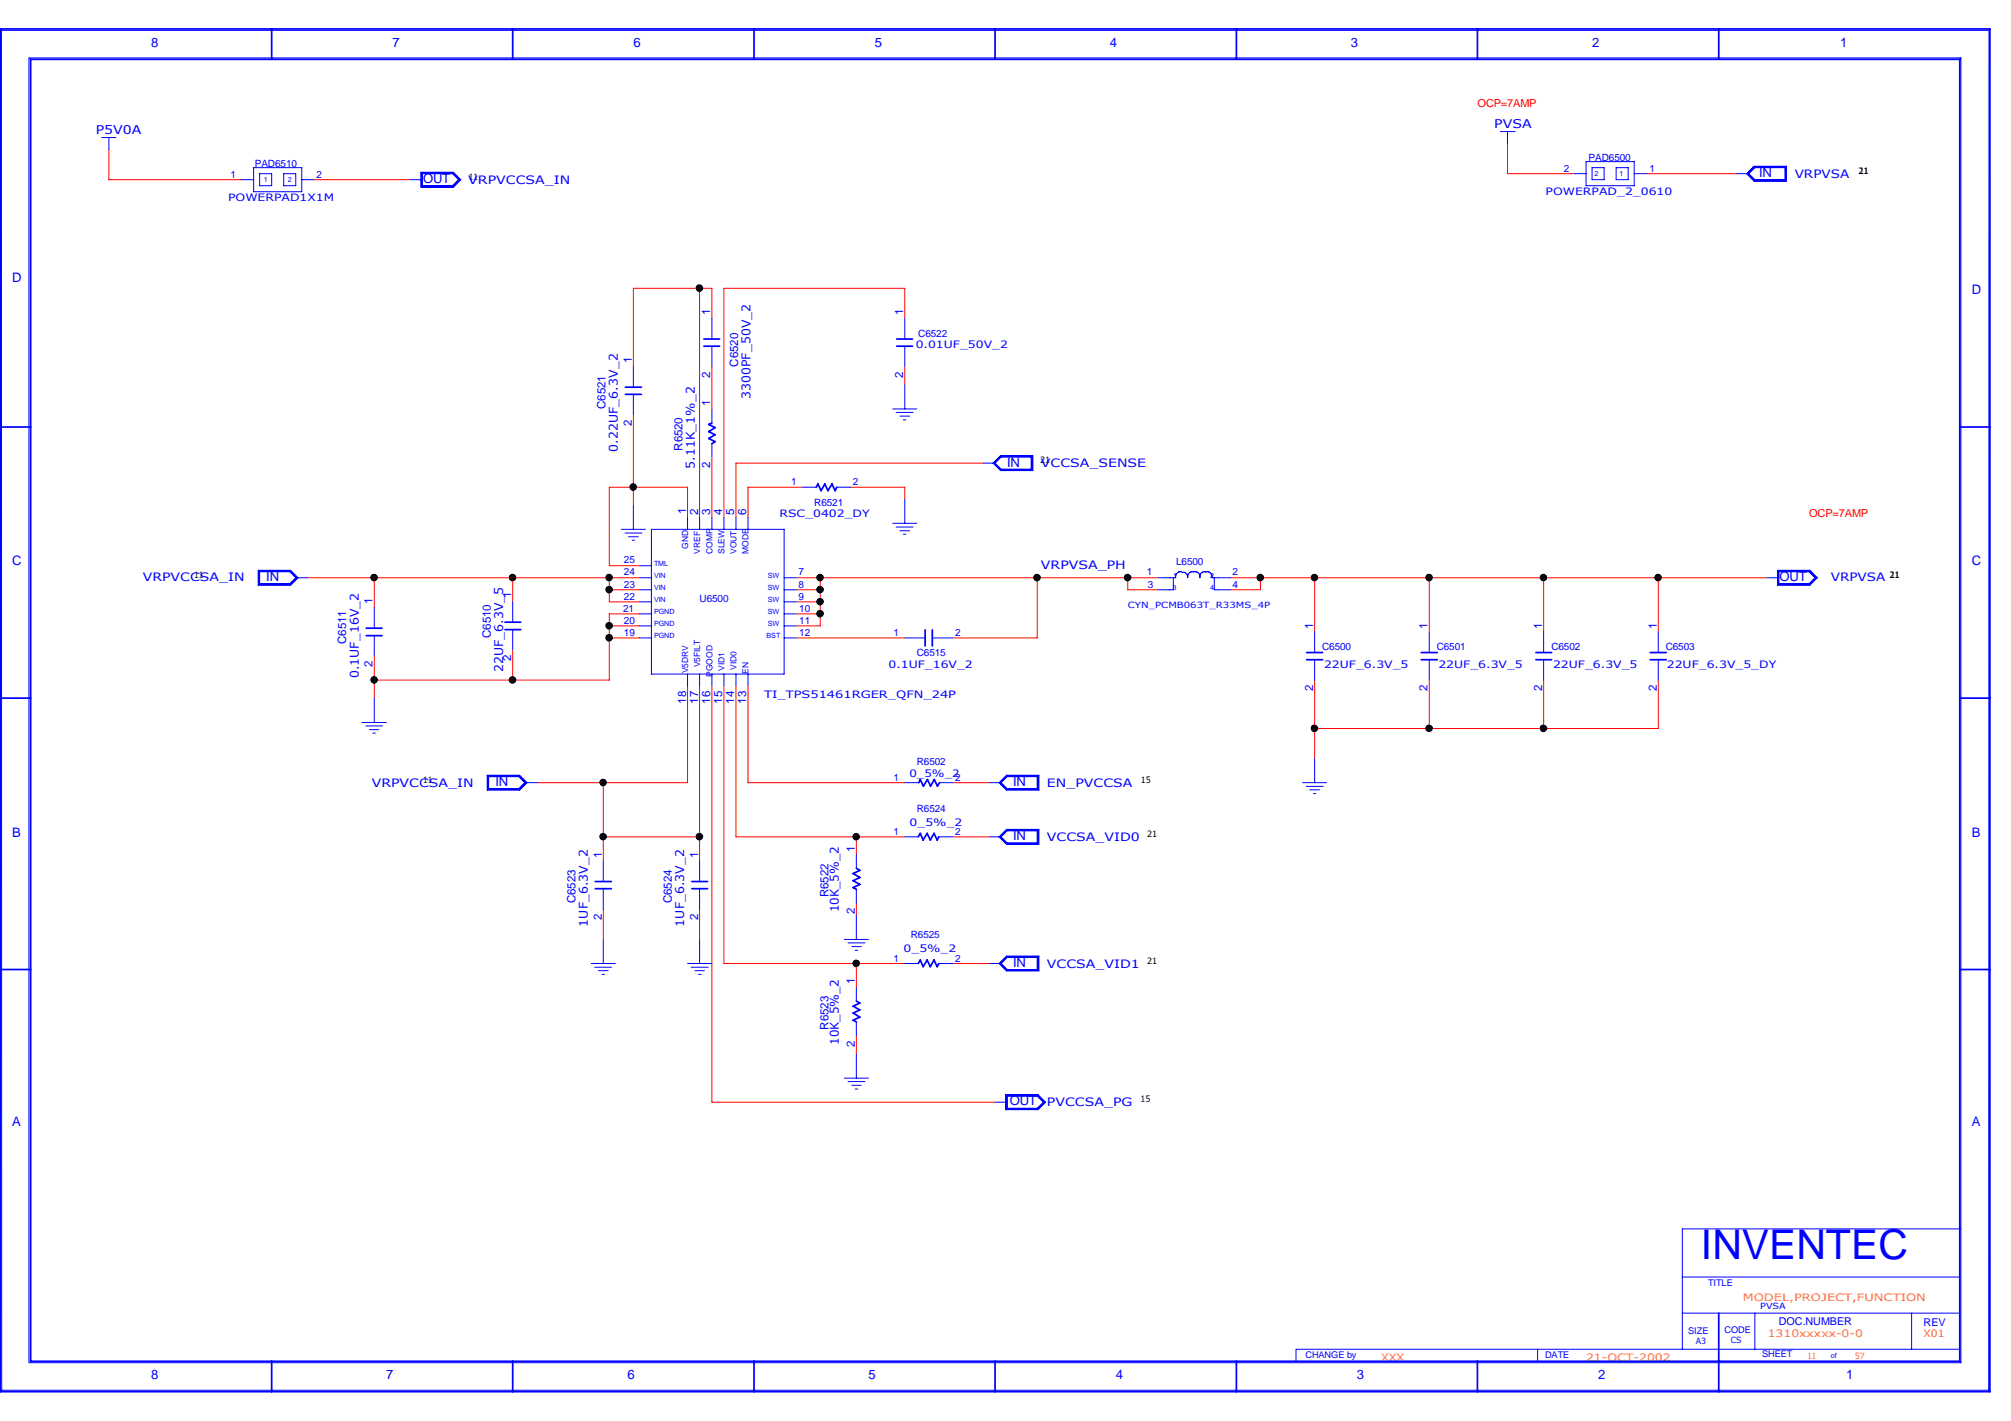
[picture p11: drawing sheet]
<svg xmlns="http://www.w3.org/2000/svg" width="297mm" height="210mm" viewBox="0 0 297 210" stroke-linecap="round" stroke-linejoin="round" font-family="sans-serif">
<g fill="none" stroke="#f00" stroke-width=".15">
<path d="M16.1 22.1v4.4h19.6M46.4 26.5h14.2M222.7 21.2v4.5h9.8M243.2 25.7h13.3M103.3 42.6v33.8M105.2 47v-4.4h-11.6v11.5M105.2 54.1v6.3M133.6 47v-4.4h-26.7v33.8M133.6 54.1v2.8M93.6 61.3v13.3M101.6 76.4v-4.4h-11.6v11.6h4.4M105.2 67.5v8.9"/>
<path d="M118.5 72h-8v4.4M125.6 72h8v1.7M145.2 68.4h-36.5v8M45.5 85.3h48.9M55.3 85.3v4.5M55.3 96.9v6.2M75.7 85.3v3.6M75.7 96v4.5M90 85.3v3.6h4.4M90 87.1h4.4M90 92.5h4.4M90 94.2h4.4"/>
<path d="M94.4 90.7h-4.4v9.8h-34.7M117.6 88.9h3.6M117.6 87.1h3.6M117.6 85.3h53.4M117.6 90.7h3.6M117.6 94.2h16M121.2 85.3v7.2h-3.6M153.2 85.3v8.9h-12.4M166.6 85.3v1.8h4.4M181.7 85.3h79.3M186.2 85.3v1.8h-4.5M194.2 85.3v8"/>
<path d="M211.1 85.3v8M228 85.3v8M244.9 85.3v8M89.1 115.6v11.6M101.6 101.3v14.3h-22.3M103.3 101.3v25.9M105.2 101.3v61.5h41.8M106.9 101.3v41h26.7M108.7 101.3v22.3h24.9M110.5 101.3v14.3h23.1M140.8 115.6h5.3M194.2 100.5v11.6"/>
<path d="M211.1 100.5v7.1M228 100.5v7.1M244.9 100.5v7.1h-50.7M89.1 134.3v4.5M89.1 123.6h14.2M103.3 134.3v4.5M126.5 123.6v2.7M126.5 133.4v1.8M140.8 123.6h5.3M126.5 142.3v3.6M126.5 153v2.7M140.8 142.3h5.3"/>
</g>
<g fill="none" stroke="#00f" stroke-width=".15">
<path d="M.2 4.4l.1 201M.3 4.5h293.4M4.3 8.6v192.7M4.3 8.6h285.3v192.7h-285.3M221.6 19.4h2.2M222.7 19.4v1.8M293.8 4.5l-.1 200.9h-293.4M15 20.3h2.1M16.1 20.3v1.8M35.7 26.5h1.8M37.5 24.8h7.1v3.5h-7.1zM38.4 25.7h1.7v1.7h-1.7z"/>
<path d="M41.9 25.7h1.8v1.7h-1.8zM44.6 26.5h1.8M60.6 26.5h1.8M62.2 25.4h4.8l1.1 1.1-1.1 1.1h-4.8zM62.2 25.5h4.7l1 1-1 1.1h-4.7zM62.3 25.6h4.6l1 .9-1 1h-4.6zM62.4 25.7h4.4l.9 .8-.9 .9h-4.4zM232.5 25.7h1.8M234.3 23.9h7.1v3.5h-7.1zM235.2 24.8h1.7v1.7h-1.7zM238.7 24.8h1.8v1.7h-1.8zM241.4 25.7h1.8"/>
<path d="M256.5 25.7h1.8M258.2 25.7l1-1h4.5v1.9h-4.5zM259.1 24.6h4.8v2.2h-4.8l-1.1-1.1zM259.1 24.6h4.7v2.1h-4.7l-1-1zM259.2 24.8h4.4v1.7h-4.4l-.9-.8zM93.6 54.1v3.1M93.6 58.3v3M105.2 47v3.1M105.2 51.1v3M133.6 47v3.1M133.6 51.1v3M133.6 56.9v3.5"/>
<path d="M91.8 78.2h3.5M92.3 78.7h2.5M92.8 79.3h1.5M93.4 79.8h.3M93.6 74.6v3.6M96.2 78.2h19.6v21.4h-19.6zM101.6 76.4v1.8M103.3 76.4v1.8M105.2 60.4v2.1M105.2 65.5v2M105.2 76.4v1.8M106.9 76.4v1.8"/>
<path d="M108.7 76.4v1.8M110.5 76.4v1.8M118.5 72h2.1M123.6 72h2M131.9 60.4h3.5M131.9 77.3h3.5M132.4 60.9h2.5M132.4 77.9h2.5M132.9 61.5h1.5M132.9 78.4h1.5M133.4 62h.4M133.4 78.9h.4"/>
<path d="M133.6 73.7v3.6M145.2 68.4h1.8M146.8 68.4l1-1h4.7v2h-4.7zM147.8 67.3h4.8v2.2h-4.8l-1.1-1.1zM147.8 67.4h4.6v2h-4.6l-.9-1zM147.9 67.5h4.4v1.8h-4.4l-.9-.9zM38.1 84.2h4.8l1.1 1.1-1.1 1.1h-4.8zM38.2 84.3h4.7l1 1-1 1.1h-4.7zM38.3 84.4h4.5l1 .9-1 1h-4.5zM38.4 84.5h4.4l.9 .8-.9 .9h-4.4zM43.7 85.3h1.8M55.3 89.8v3"/>
<path d="M55.3 93.9v3M75.7 88.9v3M75.7 93v3M94.4 85.3h1.8M94.4 94.2h1.8M94.4 87.1h1.8M94.4 90.7h1.8M94.4 92.5h1.8M94.4 88.9h1.8M94.4 83.6h1.8M101.6 99.6v1.7M103.3 99.6v1.7"/>
<path d="M105.2 99.6v1.7M106.9 99.6v1.7M108.7 99.6v1.7M110.5 99.6v1.7M115.8 85.3h1.8M115.8 94.2h1.8M115.8 87.1h1.8M115.8 90.7h1.8M115.8 92.5h1.8M115.8 88.9h1.8M133.6 94.2h3M137.7 94.2h3.1"/>
<path d="M173.3 85.3v1.8h-2.3M173.6 85.2v.1h-2.6M173.9 84.7l-.3 .4M174.4 84.5l-.5 .1M174.4 84.5h.1M174.8 84.5l-.2 .1M174.8 84.5l.4 .2M175.3 84.8l.1 .2M175.6 84.7l-.2 .3v.3M176.1 84.5l-.4 .1M176.2 84.5h.1M176.5 84.5h-.2"/>
<path d="M176.6 84.5l.4 .2M177.1 84.7l.1 .5M177.2 85.2v.1M177.4 84.7l-.2 .4M177.9 84.5l-.4 .1M178 84.5h.1M178.3 84.5h-.2M178.3 84.5l.5 .2M178.9 84.7l.1 .5M179 85.2v.1h.9M179.4 85.3v1.8h.5M180 85.3h1.7"/>
<path d="M180 87.1h1.7M194.2 93.3v3.1M194.2 97.5v3M211.1 93.3v3.1M211.1 97.5v3M228 93.3v3.1M228 97.5v3M244.9 93.3v3.1M244.9 97.5v3M261 85.3h1.8M262.5 84.2h4.8l1.1 1.1-1.1 1.1h-4.8zM262.6 84.3h4.7l1 1-1 1.1h-4.7z"/>
<path d="M262.7 84.4h4.5l1 .9-1 1h-4.5zM262.8 84.5h4.4l.9 .8-.9 .9h-4.4zM53.5 106.7h3.6M54 107.2h2.5M54.6 107.8h1.4M55.1 108.3h.4M55.3 103.1v3.6M72 114.5h4.7l1.1 1.1-1.1 1.1h-4.7zM72 114.6h4.7l1.1 1-1.1 1h-4.7zM72.1 114.6h4.6l.9 1-.9 1h-4.6zM72.2 114.7h4.4l.9 .9-.9 .9h-4.4zM77.5 115.6h1.8"/>
<path d="M133.6 115.6h2.1M138.8 115.6h2M146.1 115.6h1.8M147.6 115.6l1.1-1.1h4.8v2.2h-4.8zM147.7 115.6l1-1h4.7v2h-4.7zM147.9 115.6l.9-.9h4.4v1.8h-4.4zM148.7 114.6h4.6v2h-4.6l-.9-1zM192.4 115.6h3.6M193 116.2h2.4M193.5 116.7h1.4M194 117.2h.3M194.2 112.1v3.5"/>
<path d="M89.1 127.2v3M89.1 131.3v3M89.1 138.8v3.5M103.3 127.2v3M103.3 131.3v3M103.3 138.8v3.5M124.7 138.8h3.6M125.3 139.3h2.5M125.8 139.8h1.4M126.5 126.3v2M126.5 131.4v2M126.5 135.2v3.6"/>
<path d="M133.6 123.6h2M138.7 123.6h2.1M146.1 123.6h1.8M147.6 123.6l1.1-1.1h4.8v2.2h-4.8zM147.7 123.6l1-1h4.7v2.1h-4.7zM147.8 123.6l.9-.9h4.6v1.9h-4.6zM147.9 123.6l.9-.9h4.4v1.8h-4.4zM87.3 142.3h3.6M87.8 142.9h2.5M88.4 143.4h1.4M88.9 143.9h.4M101.6 142.3h3.6"/>
<path d="M102.1 142.9h2.5M102.7 143.4h1.4M103.2 143.9h.3M124.7 159.3h3.6M125.3 159.8h2.5M126.3 140.4h.4M126.5 145.9v2M126.5 151v2M126.5 155.7v3.6M133.6 142.3h2M138.7 142.3h2.1M146.1 142.3h1.8"/>
<path d="M147.7 142.3l1-1h4.7v2h-4.7zM148.7 141.2h4.8v2.2h-4.8l-1.1-1.1zM148.7 141.4h4.6v1.9h-4.6l-.9-1zM148.8 141.4h4.4v1.8h-4.4l-.9-.9zM125.8 160.3h1.4M126.3 160.9h.4M147 162.8h1.8M148.5 161.7h4.8l1.1 1.1-1.1 1.1h-4.8zM148.6 161.8h4.7l1 1-1 1h-4.7zM148.7 161.8h4.5l1 1-1 1h-4.5zM148.8 161.9h4.4l.9 .9-.9 .9h-4.4zM191.4 199.3v1.8"/>
<path d="M191.5 199.3h98M227.1 199.3v1.8M248.5 181.5v17.8M248.5 194h41M248.5 188.6h41M248.6 181.5h41M259.2 194v5.3M282.4 194v5.3"/>
</g>
<g fill="none" stroke="#00f" stroke-width=".25">
<path d="M0 4.3h293.9v201.3h-293.9zM40.1 4.3v4.5M75.7 4.3v4.5M111.4 4.3v4.5M147 4.3v4.5M182.6 4.3v4.5M218.2 4.3v4.5M253.9 4.3v4.5M289.5 8.8h-285v192.3h285M289.5 8.7v192.4M92.4 57.2h2.3M92.4 58.3h2.3"/>
<path d="M104 50.1h2.3M104 51.1h2.3M132.5 50.1h2.3M132.5 51.1h2.3M0 63.1h4.5M105.2 62.5l-.5 .2 .9 .5-.9 .6 .9 .4-.9 .6 .9 .4-.4 .3M120.6 72l.2-.5 .5 1 .5-1 .5 1 .6-1 .5 1 .2-.5M289.5 63.1h4.4M54.1 92.8h2.3M54.1 93.9h2.3M74.6 91.9h2.3M74.6 93h2.3"/>
<path d="M136.6 93v2.4M137.7 93v2.4M193 96.4h2.4M193 97.5h2.4M209.9 96.4h2.4M209.9 97.5h2.4M226.9 96.4h2.3M226.9 97.5h2.3M243.8 96.4h2.3M243.8 97.5h2.3M0 103.1h4.5M135.7 115.6l.2-.5 .5 1 .6-1 .5 1 .5-1 .5 1 .3-.5"/>
<path d="M289.5 103.1h4.4M87.9 130.2h2.4M87.9 131.3h2.4M102.2 130.2h2.3M102.2 131.3h2.3M126.5 128.3l.5 .3-1 .4 1 .6-1 .5 1 .5-1 .5 .5 .3M135.6 123.6l.3-.5 .5 1 .5-1 .5 1 .6-1 .4 1 .3-.5M0 143.2h4.5M126.5 147.9l.5 .3-1 .4 1 .6-1 .4 1 .6-1 .5 .5 .3M135.6 142.3l.3-.5 .5 1 .5-1 .5 1 .6-1 .4 1 .3-.5M289.5 143.2h4.4M253.9 194v11.6"/>
<path d="M40.1 201.1v4.5M75.7 201.1v4.5M111.4 201.1v4.5M147 201.1v4.5M182.6 201.1v4.5M218.2 201.1v4.5"/>
</g>
<g fill="#000">
<circle cx="103.3" cy="42.6" r=".49"/>
<circle cx="93.5" cy="71.9" r=".49"/>
<circle cx="55.3" cy="85.3" r=".49"/>
<circle cx="75.7" cy="85.3" r=".49"/>
<circle cx="90" cy="92.4" r=".49"/>
<circle cx="90" cy="87.1" r=".49"/>
<circle cx="90" cy="85.3" r=".49"/>
<circle cx="90" cy="94.2" r=".49"/>
<circle cx="121.1" cy="85.3" r=".49"/>
<circle cx="121.1" cy="87.1" r=".49"/>
<circle cx="121.1" cy="88.9" r=".49"/>
<circle cx="121.1" cy="90.7" r=".49"/>
<circle cx="153.2" cy="85.3" r=".49"/>
<circle cx="166.6" cy="85.3" r=".49"/>
<circle cx="186.2" cy="85.3" r=".49"/>
<circle cx="194.2" cy="85.3" r=".49"/>
<circle cx="211.1" cy="85.3" r=".49"/>
<circle cx="228" cy="85.3" r=".49"/>
<circle cx="244.9" cy="85.3" r=".49"/>
<circle cx="55.3" cy="100.4" r=".49"/>
<circle cx="75.7" cy="100.4" r=".49"/>
<circle cx="89.1" cy="115.6" r=".49"/>
<circle cx="194.2" cy="107.6" r=".49"/>
<circle cx="211.1" cy="107.6" r=".49"/>
<circle cx="228" cy="107.6" r=".49"/>
<circle cx="89.1" cy="123.6" r=".49"/>
<circle cx="103.3" cy="123.6" r=".49"/>
<circle cx="126.5" cy="123.6" r=".49"/>
<circle cx="126.5" cy="142.3" r=".49"/>
</g>
<g fill="none" stroke="#000" stroke-width=".15">
<circle cx="103.3" cy="42.6" r=".49"/>
<circle cx="93.5" cy="71.9" r=".49"/>
<circle cx="55.3" cy="85.3" r=".49"/>
<circle cx="75.7" cy="85.3" r=".49"/>
<circle cx="90" cy="92.4" r=".49"/>
<circle cx="90" cy="87.1" r=".49"/>
<circle cx="90" cy="85.3" r=".49"/>
<circle cx="90" cy="94.2" r=".49"/>
<circle cx="121.1" cy="85.3" r=".49"/>
<circle cx="121.1" cy="87.1" r=".49"/>
<circle cx="121.1" cy="88.9" r=".49"/>
<circle cx="121.1" cy="90.7" r=".49"/>
<circle cx="153.2" cy="85.3" r=".49"/>
<circle cx="166.6" cy="85.3" r=".49"/>
<circle cx="186.2" cy="85.3" r=".49"/>
<circle cx="194.2" cy="85.3" r=".49"/>
<circle cx="211.1" cy="85.3" r=".49"/>
<circle cx="228" cy="85.3" r=".49"/>
<circle cx="244.9" cy="85.3" r=".49"/>
<circle cx="55.3" cy="100.4" r=".49"/>
<circle cx="75.7" cy="100.4" r=".49"/>
<circle cx="89.1" cy="115.6" r=".49"/>
<circle cx="194.2" cy="107.6" r=".49"/>
<circle cx="211.1" cy="107.6" r=".49"/>
<circle cx="228" cy="107.6" r=".49"/>
<circle cx="89.1" cy="123.6" r=".49"/>
<circle cx="103.3" cy="123.6" r=".49"/>
<circle cx="126.5" cy="123.6" r=".49"/>
<circle cx="126.5" cy="142.3" r=".49"/>
</g>
<text font-size="6.1" fill="#00f" x="251.2" y="186">INVENTEC</text>
<g font-size="1.9" fill="#00f">
<text x="22.3" y="6.9">8</text>
<text x="58" y="6.9">7</text>
<text x="93.6" y="6.9">6</text>
<text x="129.2" y="6.9">5</text>
<text x="163.9" y="6.9">4</text>
<text x="199.5" y="6.9">3</text>
<text x="235.2" y="6.9">2</text>
<text x="271.8" y="6.9">1</text>
<text x="62.5" y="27.1">OUT</text>
<text x="259.8" y="26.2">IN</text>
<text x="1.8" y="41.7">D</text>
<text x="291.2" y="43.4">D</text>
<text x="148.8" y="68.9">IN</text>
<text x="1.8" y="83.5">C</text>
<text x="291.2" y="83.5">C</text>
<text x="39.3" y="85.8">IN</text>
<text x="262.8" y="85.8">OUT</text>
<text x="73.2" y="116.1">IN</text>
<text x="149.6" y="116.1">IN</text>
<text x="1.8" y="123.6">B</text>
<text x="149.6" y="124.1">IN</text>
<text x="291.2" y="123.6">B</text>
<text x="149.6" y="142.8">IN</text>
<text x="1.8" y="166.3">A</text>
<text x="149.1" y="163.3">OUT</text>
<text x="291.2" y="166.3">A</text>
<text x="22.3" y="203.7">8</text>
<text x="57.1" y="203.7">7</text>
<text x="92.7" y="203.7">6</text>
<text x="128.3" y="203.7">5</text>
<text x="164.8" y="203.7">4</text>
<text x="200.4" y="203.7">3</text>
<text x="236" y="203.7">2</text>
<text x="272.7" y="203.7">1</text>
</g>
<g font-size="1.8" fill="#00f">
<text x="14.1" y="19.9">P5V0A</text>
<text x="220.7" y="19">PVSA</text>
<text x="110.9" y="59" transform="rotate(-90 110.9 59)">3300PF_50V_2</text>
<text x="91.3" y="66.7" transform="rotate(-90 91.3 66.7)">0.22UF_6.3V_2</text>
<text x="102.6" y="69.3" transform="rotate(-90 102.6 69.3)">5.11K_1%_2</text>
<text x="53" y="100.2" transform="rotate(-90 53 100.2)">0.1UF_16V_2</text>
<text x="74.3" y="99.3" transform="rotate(-90 74.3 99.3)">22UF_6.3V_5</text>
<text x="86.8" y="136.9" transform="rotate(-90 86.8 136.9)">1UF_6.3V_2</text>
<text x="101" y="136.9" transform="rotate(-90 101 136.9)">1UF_6.3V_2</text>
<text x="123.9" y="134.7" transform="rotate(-90 123.9 134.7)">10K_5%_2</text>
<text x="123.9" y="154.3" transform="rotate(-90 123.9 154.3)">10K_5%_2</text>
</g>
<g font-size="1.7" fill="#00f">
<text x="69.2" y="27.1">VRPVCCSA_IN</text>
<text x="265.1" y="26.2">VRPVSA</text>
<text x="104.9" y="46.6" transform="rotate(-90 104.9 46.6)">1</text>
<text x="133.4" y="46.6" transform="rotate(-90 133.4 46.6)">1</text>
<text x="93.3" y="53.7" transform="rotate(-90 93.3 53.7)">1</text>
<text x="104.9" y="59.9" transform="rotate(-90 104.9 59.9)">1</text>
<text x="104.9" y="55.8" transform="rotate(-90 104.9 55.8)">2</text>
<text x="109" y="54.1" transform="rotate(-90 109 54.1)">C6520</text>
<text x="133.4" y="55.8" transform="rotate(-90 133.4 55.8)">2</text>
<text x="89.4" y="60.4" transform="rotate(-90 89.4 60.4)">C6521</text>
<text x="93.3" y="62.9" transform="rotate(-90 93.3 62.9)">2</text>
<text x="100.8" y="66.6" transform="rotate(-90 100.8 66.6)">R6520</text>
<text x="104.9" y="69.1" transform="rotate(-90 104.9 69.1)">2</text>
<text x="153.8" y="69">VCCSA_SENSE</text>
<text x="101.3" y="75.9" transform="rotate(-90 101.3 75.9)">1</text>
<text x="103.1" y="76.1" transform="rotate(-90 103.1 76.1)">2</text>
<text x="104.9" y="76.1" transform="rotate(-90 104.9 76.1)">3</text>
<text x="106.7" y="76.1" transform="rotate(-90 106.7 76.1)">4</text>
<text x="108.5" y="76.1" transform="rotate(-90 108.5 76.1)">5</text>
<text x="110.2" y="76.1" transform="rotate(-90 110.2 76.1)">6</text>
<text x="21.1" y="85.9">VRPVCCSA_IN</text>
<text x="55" y="89.3" transform="rotate(-90 55 89.3)">1</text>
<text x="75.5" y="88.4" transform="rotate(-90 75.5 88.4)">1</text>
<text x="153.8" y="84.1">VRPVSA_PH</text>
<text x="270.4" y="85.9">VRPVSA</text>
<text x="51.1" y="95.1" transform="rotate(-90 51.1 95.1)">C6511</text>
<text x="72.5" y="94.2" transform="rotate(-90 72.5 94.2)">C6510</text>
<text x="194" y="92.9" transform="rotate(-90 194 92.9)">1</text>
<text x="210.9" y="92.9" transform="rotate(-90 210.9 92.9)">1</text>
<text x="227.8" y="92.9" transform="rotate(-90 227.8 92.9)">1</text>
<text x="244.7" y="92.9" transform="rotate(-90 244.7 92.9)">1</text>
<text x="55" y="98.6" transform="rotate(-90 55 98.6)">2</text>
<text x="75.5" y="97.6" transform="rotate(-90 75.5 97.6)">2</text>
<text x="101.3" y="103.9" transform="rotate(-90 101.3 103.9)">18</text>
<text x="103.1" y="103.9" transform="rotate(-90 103.1 103.9)">17</text>
<text x="104.9" y="103.9" transform="rotate(-90 104.9 103.9)">16</text>
<text x="106.7" y="103.9" transform="rotate(-90 106.7 103.9)">15</text>
<text x="108.5" y="103.9" transform="rotate(-90 108.5 103.9)">14</text>
<text x="110.2" y="103.9" transform="rotate(-90 110.2 103.9)">13</text>
<text x="194" y="102.1" transform="rotate(-90 194 102.1)">2</text>
<text x="210.9" y="102.1" transform="rotate(-90 210.9 102.1)">2</text>
<text x="227.8" y="102.1" transform="rotate(-90 227.8 102.1)">2</text>
<text x="244.7" y="102.1" transform="rotate(-90 244.7 102.1)">2</text>
<text x="54.9" y="116.2">VRPVCCSA_IN</text>
<text x="154.6" y="116.2">EN_PVCCSA</text>
<text x="126.3" y="125.8" transform="rotate(-90 126.3 125.8)">1</text>
<text x="154.6" y="124.2">VCCSA_VID0</text>
<text x="88.9" y="126.7" transform="rotate(-90 88.9 126.7)">1</text>
<text x="103.1" y="126.7" transform="rotate(-90 103.1 126.7)">1</text>
<text x="85" y="133.4" transform="rotate(-90 85 133.4)">C6523</text>
<text x="88.9" y="135.9" transform="rotate(-90 88.9 135.9)">2</text>
<text x="99.2" y="133.4" transform="rotate(-90 99.2 133.4)">C6524</text>
<text x="103.1" y="135.9" transform="rotate(-90 103.1 135.9)">2</text>
<text x="122.4" y="132.5" transform="rotate(-90 122.4 132.5)">R6522</text>
<text x="126.3" y="135" transform="rotate(-90 126.3 135)">2</text>
<text x="154.6" y="142.9">VCCSA_VID1</text>
<text x="126.3" y="145.4" transform="rotate(-90 126.3 145.4)">1</text>
<text x="122.4" y="152.1" transform="rotate(-90 122.4 152.1)">R6523</text>
<text x="126.3" y="154.6" transform="rotate(-90 126.3 154.6)">2</text>
<text x="154.6" y="163.4">PVCCSA_PG</text>
</g>
<g font-size="1.6" fill="#f00">
<text x="218.2" y="15.8">OCP=7AMP</text>
<text x="267.2" y="76.4">OCP=7AMP</text>
</g>
<g font-size="1.6" fill="#00f">
<text x="262.8" y="195.8">DOC.NUMBER</text>
<text x="284.1" y="195.9">REV</text>
</g>
<g font-size="1.5" fill="#00f">
<text x="234.6" y="23.7">PAD6500</text>
<text x="33.7" y="29.8">POWERPAD1X1M</text>
<text x="34" y="26.2">1</text>
<text x="37.6" y="24.6">PAD6510</text>
<text x="46.7" y="26.2">2</text>
<text x="228.3" y="28.9">POWERPAD_2_0610</text>
<text x="231" y="25.4">2</text>
<text x="243.7" y="25.4">1</text>
<text x="135.3" y="51.5">0.01UF_50V_2</text>
<text x="135.6" y="49.7">C6522</text>
<text x="116.9" y="71.7">1</text>
<text x="126" y="71.7">2</text>
<text x="115.1" y="76.4">RSC_0402_DY</text>
<text x="120.3" y="74.7">R6521</text>
<text x="92.2" y="83.2">25</text>
<text x="173.7" y="83.4">L6500</text>
<text x="92.2" y="85">24</text>
<text x="92.2" y="86.8">23</text>
<text x="92.2" y="88.6">22</text>
<text x="103.3" y="88.9">U6500</text>
<text x="117.9" y="88.6">9</text>
<text x="117.9" y="86.8">8</text>
<text x="117.9" y="85">7</text>
<text x="169.4" y="85">1</text>
<text x="169.5" y="86.8">3</text>
<text x="182.1" y="86.8">4</text>
<text x="182.1" y="85">2</text>
<text x="92" y="90.4">21</text>
<text x="92.2" y="92.2">20</text>
<text x="92.2" y="93.9">19</text>
<text x="118.1" y="92.2">11</text>
<text x="118.1" y="90.4">10</text>
<text x="118.1" y="93.9">12</text>
<text x="132" y="93.9">1</text>
<text x="141.1" y="93.9">2</text>
<text x="131.2" y="98.7">0.1UF_16V_2</text>
<text x="135.4" y="96.9">C6515</text>
<text x="195.3" y="96.1">C6500</text>
<text x="195.6" y="98.7">22UF_6.3V_5</text>
<text x="212.2" y="96.1">C6501</text>
<text x="212.5" y="98.7">22UF_6.3V_5</text>
<text x="229.1" y="96.1">C6502</text>
<text x="229.4" y="98.7">22UF_6.3V_5</text>
<text x="246" y="96.1">C6503</text>
<text x="246.2" y="98.7">22UF_6.3V_5_DY</text>
<text x="112.9" y="103.1">TI_TPS51461RGER_QFN_24P</text>
<text x="135.4" y="113">R6502</text>
<text x="132" y="115.3">1</text>
<text x="134.3" y="114.7">0_5%_2</text>
<text x="135.4" y="119.9">R6524</text>
<text x="141.1" y="115.3">2</text>
<text x="132" y="123.3">1</text>
<text x="134.4" y="122">0_5%_2</text>
<text x="141.1" y="123.3">2</text>
<text x="132" y="142">1</text>
<text x="133.5" y="140.6">0_5%_2</text>
<text x="134.5" y="138.6">R6525</text>
<text x="141.1" y="142">2</text>
</g>
<g font-size="1.5" fill="#ff8c00">
<text x="257.4" y="192.2">MODEL,PROJECT,FUNCTION</text>
<text x="261.1" y="197.5">1310xxxxx-0-0</text>
<text x="284.1" y="197.5">X01</text>
<text x="204" y="201.1">XXX</text>
<text x="234.3" y="201.1">21-OCT-2002</text>
</g>
<g font-size="1.4" fill="#00f">
<text x="252.3" y="189.9">TITLE</text>
<text x="249.3" y="197">SIZE</text>
<text x="254.7" y="196.8">CODE</text>
<text x="192.8" y="200.6">CHANGE by</text>
<text x="228.2" y="200.6">DATE</text>
<text x="260.3" y="200.4">SHEET</text>
</g>
<g font-size="1.3">
<text x="69.3" y="26.5">11</text>
<text x="274.5" y="25.7">21</text>
<text x="274.7" y="25.7">11</text>
<text x="153.6" y="68.4">21</text>
<text x="28.7" y="85.3">11</text>
<text x="279.1" y="85.3">21</text>
<text x="279.2" y="85.3">11</text>
<text x="62.5" y="115.6">11</text>
<text x="168.5" y="115.6">15</text>
<text x="169.5" y="123.6">21</text>
<text x="169.5" y="142.3">21</text>
<text x="168.4" y="162.8">15</text>
</g>
<g font-size="1.3" fill="#00f">
<text x="101.6" y="81" transform="rotate(-90 101.6 81)">GND</text>
<text x="103.4" y="81.8" transform="rotate(-90 103.4 81.8)">VREF</text>
<text x="105.2" y="81.8" transform="rotate(-90 105.2 81.8)">COMP</text>
<text x="107" y="81.8" transform="rotate(-90 107 81.8)">SLEW</text>
<text x="108.8" y="81.8" transform="rotate(-90 108.8 81.8)">VOUT</text>
<text x="110.6" y="81.8" transform="rotate(-90 110.6 81.8)">MODE</text>
<text x="166.6" y="89.8">CYN_PCMB063T_R33MS_4P</text>
<text x="101.6" y="99.5" transform="rotate(-90 101.6 99.5)">V5DRV</text>
<text x="103.4" y="98.6" transform="rotate(-90 103.4 98.6)">V5FILT</text>
<text x="105.2" y="100" transform="rotate(-90 105.2 100)">PGOOD</text>
<text x="107" y="99.1" transform="rotate(-90 107 99.1)">VID1</text>
<text x="108.8" y="98.9" transform="rotate(-90 108.8 98.9)">VID0</text>
<text x="110.6" y="99.6" transform="rotate(-90 110.6 99.6)">EN</text>
<text x="260" y="193.4">PVSA</text>
<text x="250.5" y="198.5">A3</text>
<text x="255.6" y="198.4">CS</text>
</g>
<g font-size="1.3" fill="#ff8c00">
<text x="267" y="200.7">11</text>
<text x="274" y="200.7">57</text>
</g>
<g font-size="1.1" fill="#00f">
<text x="39" y="26.9">1</text>
<text x="42.5" y="26.9">2</text>
<text x="235.5" y="26">2</text>
<text x="239.2" y="26">1</text>
<text x="96.6" y="83.6">TML</text>
<text x="96.6" y="85.3">VIN</text>
<text x="96.6" y="87.1">VIN</text>
<text x="96.6" y="88.9">VIN</text>
<text x="113.4" y="88.9">SW</text>
<text x="113.4" y="87.1">SW</text>
<text x="113.4" y="85.3">SW</text>
<text x="173.2" y="87.1">3</text>
<text x="173.3" y="85.3">1</text>
<text x="178.8" y="87.1">4</text>
<text x="178.8" y="85.3">2</text>
<text x="96.6" y="90.7">PGND</text>
<text x="96.6" y="92.5">PGND</text>
<text x="96.6" y="94.2">PGND</text>
<text x="113.2" y="94.2">BST</text>
<text x="113.4" y="92.5">SW</text>
<text x="113.4" y="90.7">SW</text>
<text x="270.4" y="200.6">of</text>
</g>
</svg>
